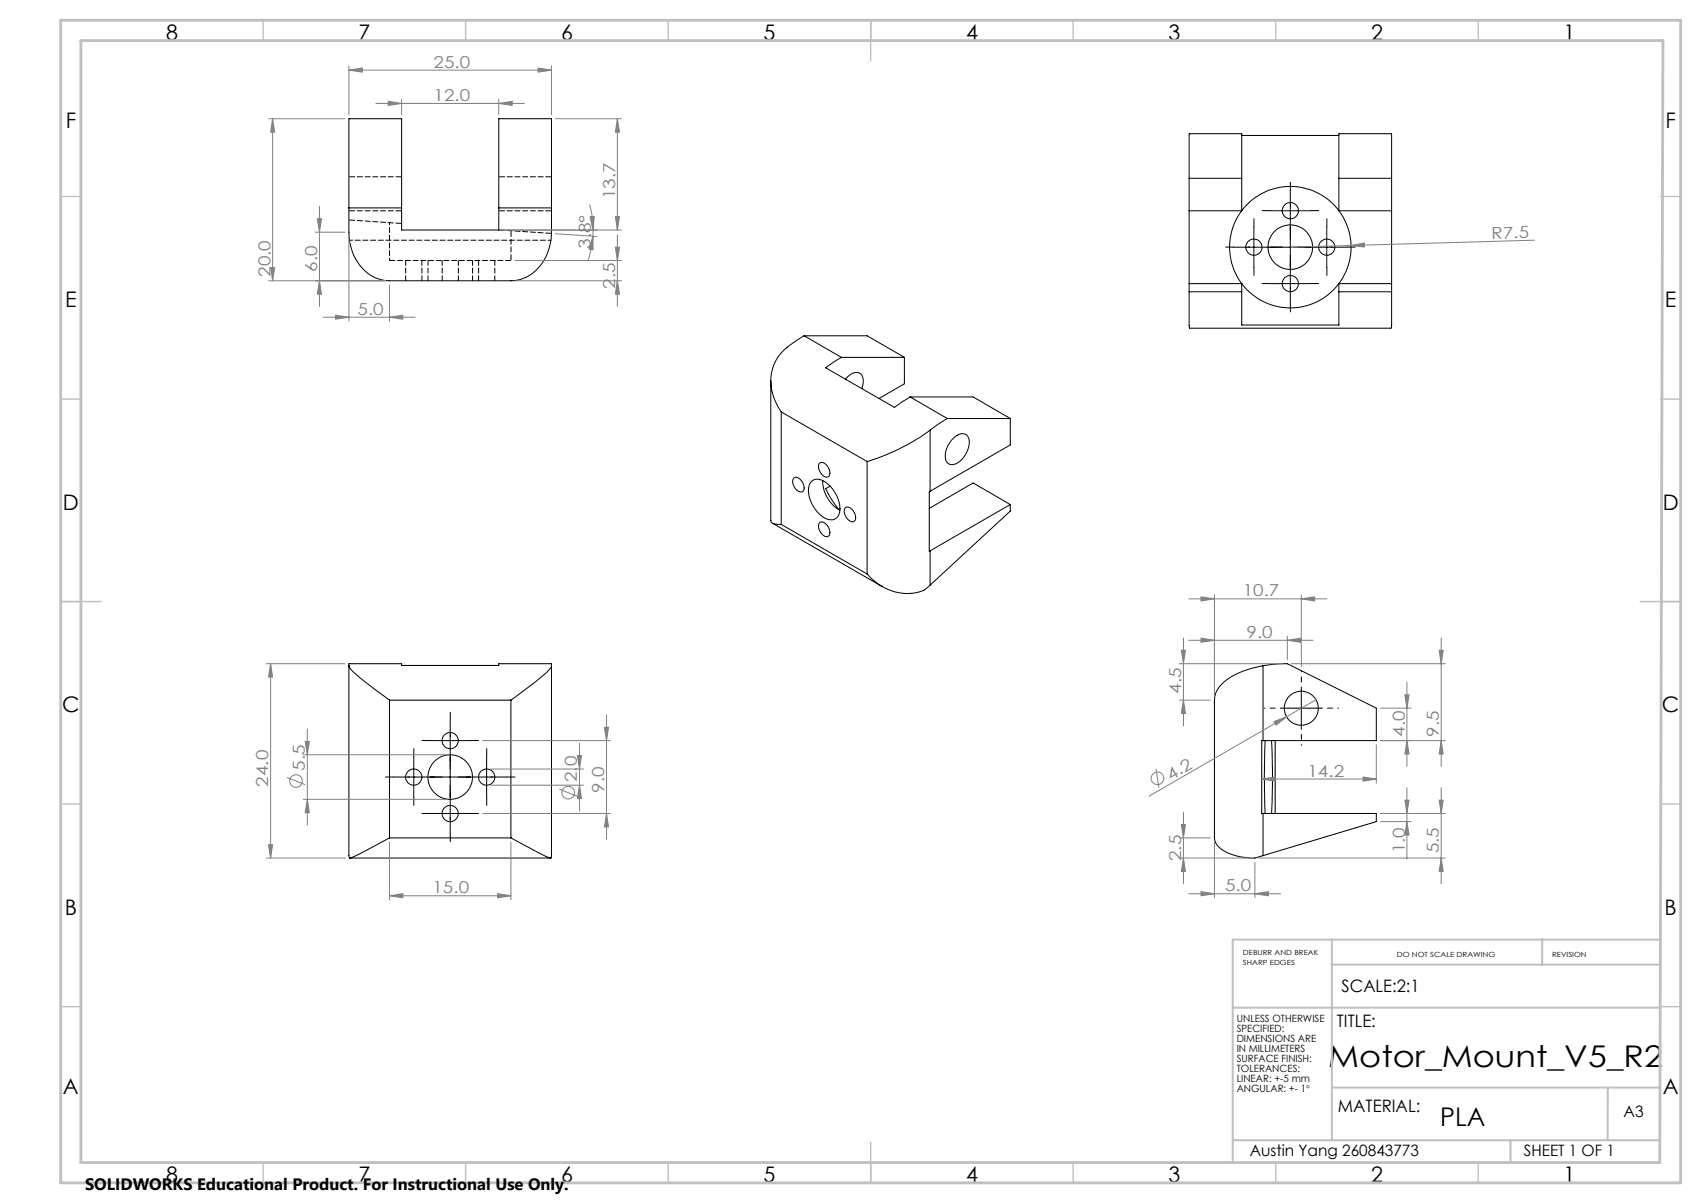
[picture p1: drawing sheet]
<svg xmlns="http://www.w3.org/2000/svg" width="420mm" height="297mm" viewBox="0 0 420 297" stroke-linecap="round" stroke-linejoin="round" font-family="sans-serif">
<g fill="none" stroke="#000" stroke-width=".25">
<path d="M306.6 33.4h24M86.1 51.3v2.1a25.4 25.4 0 0 0 .9 8.9 10.1 10.1 0 0 0 9.2 7h30a10.5 10.5 0 0 0 9.6-8.9l.3-2.1 .1-7M86.1 51.3v-22h13.1v22M86.1 51.3h13.1M99.2 51.3v5.5h24v-5.5M123.2 51.3v-22h13v22M123.2 51.3h13M293.6 52h13M293.6 44h13M306.6 52v-19h-13l.1 48h49.8l.1-.6v-47.4h-13v19M306.6 52a15 15 0 0 0 0 18M306.6 52a15 15 0 0 1 24 0"/>
<path d="M309.6 56v10M313.6 52h10M318.6 47v28M327.6 56v10M330.6 52a15 15 0 0 1 0 18M330.6 52h13M330.6 44h13M293.6 70h13M293.6 72h13M304.6 61h28M306.6 70a15 15 0 0 0 24 0M306.6 70v10.3h24v-10.3"/>
<path d="M313.6 70h10M330.6 70h13M330.6 72h13M190.3 94v34.5M198.5 82.9a20.2 20.2 0 0 0-6.6 5.6 12 12 0 0 0 1 13.2M198.5 82.9l9.3 5.3M198.5 82.9h15.6l9.2 5.3M207.8 88.2l-3.9 2.6 16.9 9.8 3.9-2.6M207.8 88.2h15.5M208.8 93.6a2.85 2.85 0 0 1 3.7-1.3 3.3 3.3 0 0 1 .3 3.7M223.3 88.2v6.6l-6.3 3.6M224.7 98l9.2 5.3"/>
<path d="M224.7 98h15.6l9.1 5.3M192.9 101.7l21.2 12.2M192.9 101.7v27.8M196 118.1a1.49 1.49 0 0 1 2.1 .9 1.83 1.83 0 0 1 0 2.4 2.43 2.43 0 0 1-2.1-3.3zM200.3 118.9a2.73 2.73 0 0 1 3.8 .3 8 8 0 0 1 3.1 7.6 2.22 2.22 0 0 1-3.5 1.1 8.1 8.1 0 0 1-3.9-8.1zM202.3 114.4a1.49 1.49 0 0 1 2.1 .9 1.59 1.59 0 0 1-.1 2.5 2.57 2.57 0 0 1-2-3.4zM203.2 118.7a8.3 8.3 0 0 0 4.2 7.2M214.1 113.9v27.8M229.7 106.2a50.7 50.7 0 0 1-15.6 7.7M229.7 106.2v15.1M233.9 103.3l-4.2 2.9M233.9 103.3h15.5"/>
<path d="M235 108.6a3.1 3.1 0 0 1 3.5-1.3 3.5 3.5 0 0 1 .2 4.3 4.2 4.2 0 0 1-4.2 3 2.92 2.92 0 0 1-.7-3.9zM249.4 103.3v6.6l-19.7 11.4M190.4 128.5l.1 .5 .5 .3 1.9 .2M190.7 129.2l27.1 15.6M192.9 129.5l21.2 12.2M202.3 129.1a1.48 1.48 0 0 1 2.1 .9 1.6 1.6 0 0 1-.1 2.5 2.58 2.58 0 0 1-2-3.4zM205 120l-1.1 .6 1.3 2.5 1.9 2.7M207.4 125.8l-.1 .1M208.7 125.4a1.44 1.44 0 0 1 2.1 .9 1.6 1.6 0 0 1-.2 2.5 2.57 2.57 0 0 1-1.9-3.4zM229.7 121.3l-.3 .1v14.7l.3-.1M229.7 136v8.5M249.4 124.6v1.6l-19.7 18.3"/>
<path d="M249.4 124.6l-9.1-5.4-10.9 6.3M249.4 124.6l-19.7 11.4M214.1 141.7a12.6 12.6 0 0 0 14 4l1.6-1.2M86.1 164.4v46.8l.2 .6M86.1 164.4a8.8 8.8 0 0 0 3.4 3.4l6.7 5.1M86.1 164.4v-.5h13.1v.4h24v-.4h13v.5M96.2 172.9v34M96.2 172.9h30M111.2 177.9v27.9M126.2 172.9v34M136.2 164.4v46.8l-.2 .6M136.2 164.4a9.7 9.7 0 0 1-3.4 3.4l-6.6 5.1"/>
<path d="M311.9 164.4a19.5 19.5 0 0 0-10.2 4.5l-.5 .6a5.2 5.2 0 0 0-1.3 3.4v34a4.8 4.8 0 0 0 3.1 3.6 16.1 16.1 0 0 0 6.8 1.3l2.1-.6M311.9 164.4l2.9-.4 3.1-.1 21.9 10.9v8h-27.9M311.9 164.4v18.4M316.3 174.8h10M321.3 169.9v9.9M97.2 191.8h28M102.2 186.9v9.9M106.2 182.8h10M120.2 186.9v9.9M136.2 182.8h.1M311.9 182.8h-.4v18h.4M312.4 182.8l-.2 8.6 .2 9.4"/>
<path d="M314 182.8l.2 6.7-.2 11.3M314.9 182.8v18M86.3 211.8h49.7M96.2 206.9h-.1a59.2 59.2 0 0 1-9.8 4.9M96.2 206.9h30M106.2 200.8h10M126.2 206.9a59.2 59.2 0 0 0 9.8 4.9M136.2 200.8h.1M311.9 200.8v10.4M311.9 200.8h27.9v2l-27.9 8.4"/>
<circle cx="318.6" cy="52" r="2.01"/>
<circle cx="309.6" cy="61" r="2.01"/>
<circle cx="318.6" cy="70" r="2.02"/>
<circle cx="318.6" cy="61" r="5.5"/>
<circle cx="327.6" cy="61" r="1.99"/>
<circle cx="321.3" cy="174.8" r="4.2"/>
<circle cx="102.2" cy="191.9" r="2.01"/>
<circle cx="111.2" cy="191.8" r="5.5"/>
<circle cx="111.2" cy="182.9" r="2.01"/>
<circle cx="120.2" cy="191.9" r="2"/>
<circle cx="111.2" cy="200.9" r="2.01"/>
</g>
<path d="M86.2 52h13M99.2 43.6h-13M123.2 52h13M136.2 43.6h-13M96.2 64.3h30" fill="none" stroke="#000" stroke-width=".25" stroke-dasharray="1.3 .6" stroke-dashoffset="-.1"/>
<path d="M86.2 54.3l13 .9M123.2 56.8l13 .8M126.2 64.3v-7.3" fill="none" stroke="#000" stroke-width=".25" stroke-dasharray="1.3 .6" stroke-dashoffset="-.2"/>
<path d="M86.3 59.3h49.7" fill="none" stroke="#000" stroke-width=".25" stroke-dasharray="1.3 .6" stroke-dashoffset=".5"/>
<path d="M96.2 55v9.3" fill="none" stroke="#000" stroke-width=".25" stroke-dasharray="1.3 .6" stroke-dashoffset=".7"/>
<path d="M100.2 64.3v5M104.2 69.3v-5M105.7 64.3v5M109.2 64.3v5M113.2 69.3v-5M116.7 69.3v-5M118.2 64.3v5M122.2 69.3v-5" fill="none" stroke="#000" stroke-width=".25" stroke-dasharray="1.3 .6"/>
<g fill="none" stroke="#808080" stroke-width=".25">
<path d="M86.1 17.3l3.4-.5v1zM86.1 16.3v12M86.1 17.3h50.1M132.9 16.8l3.3 .5-3.3 .5zM136.2 16.3v12M66.3 29.3h18.9M67.3 29.3l.5 3.3h-1zM67.3 29.3v40M92.8 25.5h36.7M95.8 25l3.4 .5-3.4 .5zM99.2 24.5v3.8M123.2 25.5l3.3-.5v1z"/>
<path d="M123.2 24.5v3.8M137.2 29.3h16.3M152.4 29.3l.6 3.3h-1.1zM152.4 29.3v27.5M77.9 57.3h7.3M78.4 54h1l-.5 3.3zM78.9 51v24.7M86.1 58.3v21M137.2 57.7l10.2 .7M145.6 50.5l.2 .7a20.5 20.5 0 0 1 .6 5.6M145.7 53.5l1-.1-.3 3.4zM146.4 58.3v3.4l-.9-.2z"/>
<path d="M146.4 58.3l-.5 3.5-.8 2.7M146.4 56.8v1.5M151.9 53.5h1.1l-.6 3.3zM152.4 58v17.7M153.5 56.8h-29.4M378.9 59.3l-45.3 1.3M66.3 69.3h28.8M66.8 66h1l-.5 3.3zM78.9 69.3l.5 3.3h-1zM79.8 78.3h22.7M82.9 77.8l3.2 .5-3.2 .5zM96.2 78.3l3.2-.5v1z"/>
<path d="M96.2 70.3v9M127.2 69.3h26.3M127.2 64.3h26.3M151.9 61h1.1l-.6 3.3zM152.4 69.3l.6 3.3h-1.1zM333.6 60.6l3.3-.6v1zM333.6 60.6l-15 .4M292.2 157.5v21.7M293.5 147.8h34.2M293.5 158.1h30.7M296.5 147.4l3.4 .4-3.4 .6zM296.5 157.5l3.4 .6-3.4 .5z"/>
<path d="M299.9 146.9v24.9M317.9 158.1l3.2-.6v1.1zM317.9 157.1v5.7M321.3 147.8l3.3-.4v1zM321.3 146.9v17.7M355.8 157.5v31.7M65.8 163.9h19.4M66.8 163.9v47.9M66.8 163.9l.5 3.2h-1zM75.9 180v23.7M149.2 179.6h1l-.4 3.2zM149.8 176.5v30.7"/>
<path d="M291.2 163.9h25.6M291.2 172.9h7.6M291.7 160.5h1l-.5 3.4zM292.2 172.9l.5 3.2h-1zM314.6 178.1l3.1-1.2-2.6 2.1zM317.7 176.9l-34 19.7M318.8 163.9h38M324.9 172.8l-7.2 4.1M340.9 174.8h7.5M346.9 171.6h1l-.5 3.2zM347.4 168.5v20.7M355.4 160.5h.9l-.5 3.4z"/>
<path d="M70.9 191.9l4.4 1.8M74.9 186.3h35.3M74.9 197.3h35.3M75.4 183.1h1l-.5 3.2zM75.9 197.3l.5 3.4h-1zM119.2 182.8h31.5M121.1 189.9h23M121.1 193.8h23M138.1 194.8l4.4 1.8M142.6 186.5h1l-.5 3.4zM143.1 193.8l.5 3.4h-1zM143.1 183.5v16.7"/>
<path d="M285.4 189.8l.7 4.7M311.5 192.3l3.3-.5v1.1zM311.5 192.3h28.3M336.6 191.8l3.2 .5-3.2 .6zM339.8 183.9v9.5M340.9 182.8h15.9M346.9 197.6h1l-.5 3.2zM347.4 182.8l.5 3.4h-1zM347.4 194.5v17.5M355.4 197.6h.9l-.5 3.2zM355.8 182.8l.5 3.4h-.9zM355.8 194.5v23.7"/>
<path d="M65.8 211.8h19.5M66.3 208.6h1l-.5 3.2zM96.2 207.9v14.2M119.2 200.8h31.5M126.2 207.9v14.2M149.8 200.8l.4 3.3h-1zM291.2 211.8h17.7M291.2 206.9h7.6M291.7 203.5h1l-.5 3.4zM292.2 211.8l.5 3.4h-1zM292.2 200.5v17.7M299.9 207.9v13.7"/>
<path d="M309.8 212.9v8.7M310.8 211.8h46M340.9 202.8h7.5M340.9 200.8h15.9M347.4 202.8l.5 3.4h-1zM355.8 211.8l.5 3.4h-.9zM96.2 221.2l3.2-.6v1zM96.2 221.2h30M122.9 220.6l3.3 .6-3.3 .4zM293.5 220.7h22.7M296.5 220.1l3.4 .6-3.4 .5zM309.8 220.7l3.4-.6v1.1z"/>
<circle cx="73.1" cy="192.8" r="1.55"/>
<circle cx="140.3" cy="195.7" r="1.55"/>
<circle cx="285.8" cy="192.2" r="1.55"/>
</g>
<g fill="none" stroke="#000" stroke-width=".25" stroke-dasharray="15.2 1.3 1.3 1.3">
<path d="M309.6 56v-2M313.6 52h-2M318.6 47v-2M318.6 57v2M318.6 51v-.5M323.6 52h2M327.6 56v-2M304.6 61h-2M308.6 61h-.5M309.6 66v2M313.6 70h-2M314.6 61h2"/>
<path d="M318.6 65v-2M318.6 75v2M318.6 71v.5M322.6 61h-2M323.6 70h2M327.6 66v2M328.6 61h.5M332.6 61h2M111.2 177.8v-2M97.2 191.8h-2M101.2 191.8h-.5M102.2 186.8v-2"/>
<path d="M102.2 196.8v2M106.2 182.8h-2M107.2 191.8h2M111.2 195.8v-2M111.2 187.8v2M111.2 181.8v-.5M115.2 191.8h-2M116.2 182.8h2M120.2 186.8v-2M120.2 196.8v2M121.2 191.8h.5M125.2 191.8h2"/>
<path d="M106.2 200.8h-2M111.2 205.8v2M111.2 201.8v.5M116.2 200.8h2"/>
</g>
<path d="M316.3 174.8h-4.2M321.3 169.8v-4.2M321.3 179.8v4.2M326.3 174.8h4.2" fill="none" stroke="#000" stroke-width=".25" stroke-dasharray="15.2 1.3 1.3 1.3" stroke-dashoffset="15"/>
<g fill="none" stroke="#c0c0c0" stroke-width=".35">
<path d="M65 5v5M115 5v5M165 5v5M215 5v10M265 5v5M315 5v5M365 5v5M15 48.5h5M410 48.5h5M15 98.5h5M410 98.5h5M15 148.5h10"/>
<path d="M405 148.5h10M15 198.5h5M410 198.5h5M15 248.5h5M410 248.5h5M65 287v5M115 287v5M165 287v5M215 282v10M265 287v5M315 287v5M365 287v5"/>
</g>
<path d="M328.8 238.2h81.2M328.9 231.9v49.6M380.8 231.8v6.4M410 232h-105.6v55M304.4 248.8h105.6M328.9 268.5h81M397 268.5l-.1 13M304.4 281.5h105.6M373 281.5v5.5" fill="none" stroke="#c0c0c0" stroke-width=".5"/>
<path d="M15 5h400v287h-400zM20 10h390.6l-.8 277h-389.8z" fill="none" stroke="#c0c0c0" stroke-width=".7"/>
<g fill="#808080">
<path d="M333.6 60.6l3.3-.6v1z"/>
<path d="M314.6 178.1l3.1-1.2-2.6 2.1z"/>
<path d="M321.3 147.8l3.3-.4v1zM296.5 147.4l3.4 .4-3.4 .6zM317.9 158.1l3.2-.6v1.1zM296.5 157.5l3.4 .6-3.4 .5z"/>
<path d="M96.2 221.2l3.2-.6v1zM122.9 220.6l3.3 .6-3.3 .4zM296.5 220.1l3.4 .6-3.4 .5zM309.8 220.7l3.4-.6v1.1zM311.5 192.3l3.3-.5v1.1zM336.6 191.8l3.2 .5-3.2 .6zM95.8 25l3.4 .5-3.4 .5zM123.2 25.5l3.3-.5v1zM86.1 17.3l3.4-.5v1zM132.9 16.8l3.3 .5-3.3 .5z"/>
<path d="M96.2 78.3l3.2-.5v1zM82.9 77.8l3.2 .5-3.2 .5z"/>
<path d="M146.4 58.3v3.4l-.9-.2zM145.7 53.5l1-.1-.3 3.4z"/>
<path d="M292.2 211.8l.5 3.4h-1zM291.7 203.5h1l-.5 3.4zM347.4 182.8l.5 3.4h-1zM346.9 171.6h1l-.5 3.2zM347.4 202.8l.5 3.4h-1zM346.9 197.6h1l-.5 3.2zM355.8 211.8l.5 3.4h-.9zM355.4 197.6h.9l-.5 3.2z"/>
<path d="M66.8 163.9l.5 3.2h-1zM66.3 208.6h1l-.5 3.2zM75.4 183.1h1l-.5 3.2zM75.9 197.3l.5 3.4h-1zM142.6 186.5h1l-.5 3.4zM143.1 193.8l.5 3.4h-1zM149.2 179.6h1l-.4 3.2zM149.8 200.8l.4 3.3h-1zM291.7 160.5h1l-.5 3.4zM292.2 172.9l.5 3.2h-1zM355.4 160.5h.9l-.5 3.4zM355.8 182.8l.5 3.4h-.9zM78.4 54h1l-.5 3.3zM78.9 69.3l.5 3.3h-1zM151.9 61h1.1l-.6 3.3zM152.4 69.3l.6 3.3h-1.1zM67.3 29.3l.5 3.3h-1zM66.8 66h1l-.5 3.3zM152.4 29.3l.6 3.3h-1.1zM151.9 53.5h1.1l-.6 3.3z"/>
</g>
<text font-size="7.4" x="328" y="263.3">Motor_Mount_V5_R2</text>
<text font-size="6.3" x="355.6" y="278">PLA</text>
<g font-size="5.3">
<text x="41" y="9.9">8</text>
<text x="88.5" y="9.9">7</text>
<text x="138.5" y="9.9">6</text>
<text x="188.5" y="9.9">5</text>
<text x="238.5" y="9.9">4</text>
<text x="288.5" y="9.9">3</text>
<text x="338.5" y="9.9">2</text>
<text x="386" y="9.9">1</text>
<text x="16.2" y="31.6">F</text>
<text x="411.2" y="31.6">F</text>
<text x="16.1" y="75.9">E</text>
<text x="411.1" y="75.9">E</text>
<text x="15.5" y="125.9">D</text>
<text x="410.5" y="125.9">D</text>
<text x="15.4" y="175.9">C</text>
<text x="410.4" y="175.9">C</text>
<text x="16" y="225.9">B</text>
<text x="411" y="225.9">B</text>
<text x="15.5" y="270.1">A</text>
<text x="410.5" y="270.1">A</text>
<text x="41" y="291.9">8</text>
<text x="88.5" y="291.9">7</text>
<text x="138.5" y="291.9">6</text>
<text x="188.5" y="291.9">5</text>
<text x="238.5" y="291.9">4</text>
<text x="288.5" y="291.9">3</text>
<text x="338.5" y="291.9">2</text>
<text x="386" y="291.9">1</text>
</g>
<g font-size="4.2">
<text x="331.3" y="244.9">SCALE:2:1</text>
<text x="330.1" y="253.5">TITLE:</text>
<text x="330.3" y="274.5">MATERIAL:</text>
</g>
<g font-size="4.1" fill="#808080">
<text x="107.1" y="16.7">25.0</text>
<text x="107.1" y="24.9">12.0</text>
<text x="151.9" y="49.2" transform="rotate(-90 151.9 49.2)">13.7</text>
<text x="368.3" y="59" transform="rotate(-2 368.3 59)">R7.5</text>
<text x="145.8" y="61.5" transform="rotate(-89 145.8 61.5)">3.8°</text>
<text x="66.8" y="68.4" transform="rotate(-90 66.8 68.4)">20.0</text>
<text x="78.3" y="67.1" transform="rotate(-90 78.3 67.1)">6.0</text>
<text x="151.9" y="71.3" transform="rotate(-90 151.9 71.3)">2.5</text>
<text x="88.3" y="77.7">5.0</text>
<text x="306.8" y="147.3">10.7</text>
<text x="307.8" y="157.5">9.0</text>
<text x="291.6" y="171.3" transform="rotate(-90 291.6 171.3)">4.5</text>
<text x="346.8" y="181.8" transform="rotate(-90 346.8 181.8)">4.0</text>
<text x="355.3" y="181.8" transform="rotate(-90 355.3 181.8)">9.5</text>
<text x="75.3" y="190.2" transform="rotate(-90 75.3 190.2)">5.5</text>
<text x="322.8" y="191.8">14.2</text>
<text x="66.2" y="194.2" transform="rotate(-90 66.2 194.2)">24.0</text>
<text x="142.5" y="193.1" transform="rotate(-90 142.5 193.1)">2.0</text>
<text x="149.2" y="195.7" transform="rotate(-90 149.2 195.7)">9.0</text>
<text x="289.1" y="192.7" transform="rotate(-30 289.1 192.7)">4.2</text>
<text x="291.6" y="212.6" transform="rotate(-90 291.6 212.6)">2.5</text>
<text x="346.8" y="210.7" transform="rotate(-90 346.8 210.7)">1.0</text>
<text x="355.3" y="210.7" transform="rotate(-90 355.3 210.7)">5.5</text>
<text x="106.8" y="220.6">15.0</text>
<text x="302.5" y="220.1">5.0</text>
</g>
<text font-size="4.1" x="21" y="293.7">SOLIDWORKS Educational Product. For Instructional Use Only.</text>
<g font-size="3.9">
<text x="400.9" y="275.8">A3</text>
<text x="308.6" y="285.5">Austin Yang 260843773</text>
<text x="376.3" y="285.5">SHEET 1 OF 1</text>
</g>
<g font-size="2.5">
<text x="305.4" y="252.3">UNLESS OTHERWISE</text>
<text x="305.4" y="254.7">SPECIFIED:</text>
<text x="305.4" y="257.2">DIMENSIONS ARE</text>
<text x="305.4" y="259.7">IN MILLIMETERS</text>
<text x="305.4" y="262.1">SURFACE FINISH:</text>
<text x="305.4" y="264.6">TOLERANCES:</text>
<text x="305.4" y="267.1">LINEAR: +-5 mm</text>
<text x="305.4" y="269.6">ANGULAR: +- 1°</text>
</g>
<g font-size="1.7">
<text x="306.9" y="235.8">DEBURR AND BREAK</text>
<text x="306.9" y="238.3">SHARP EDGES</text>
<text x="344.9" y="236.3">DO NOT SCALE DRAWING</text>
<text x="383.2" y="236.3">REVISION</text>
</g>
</svg>
